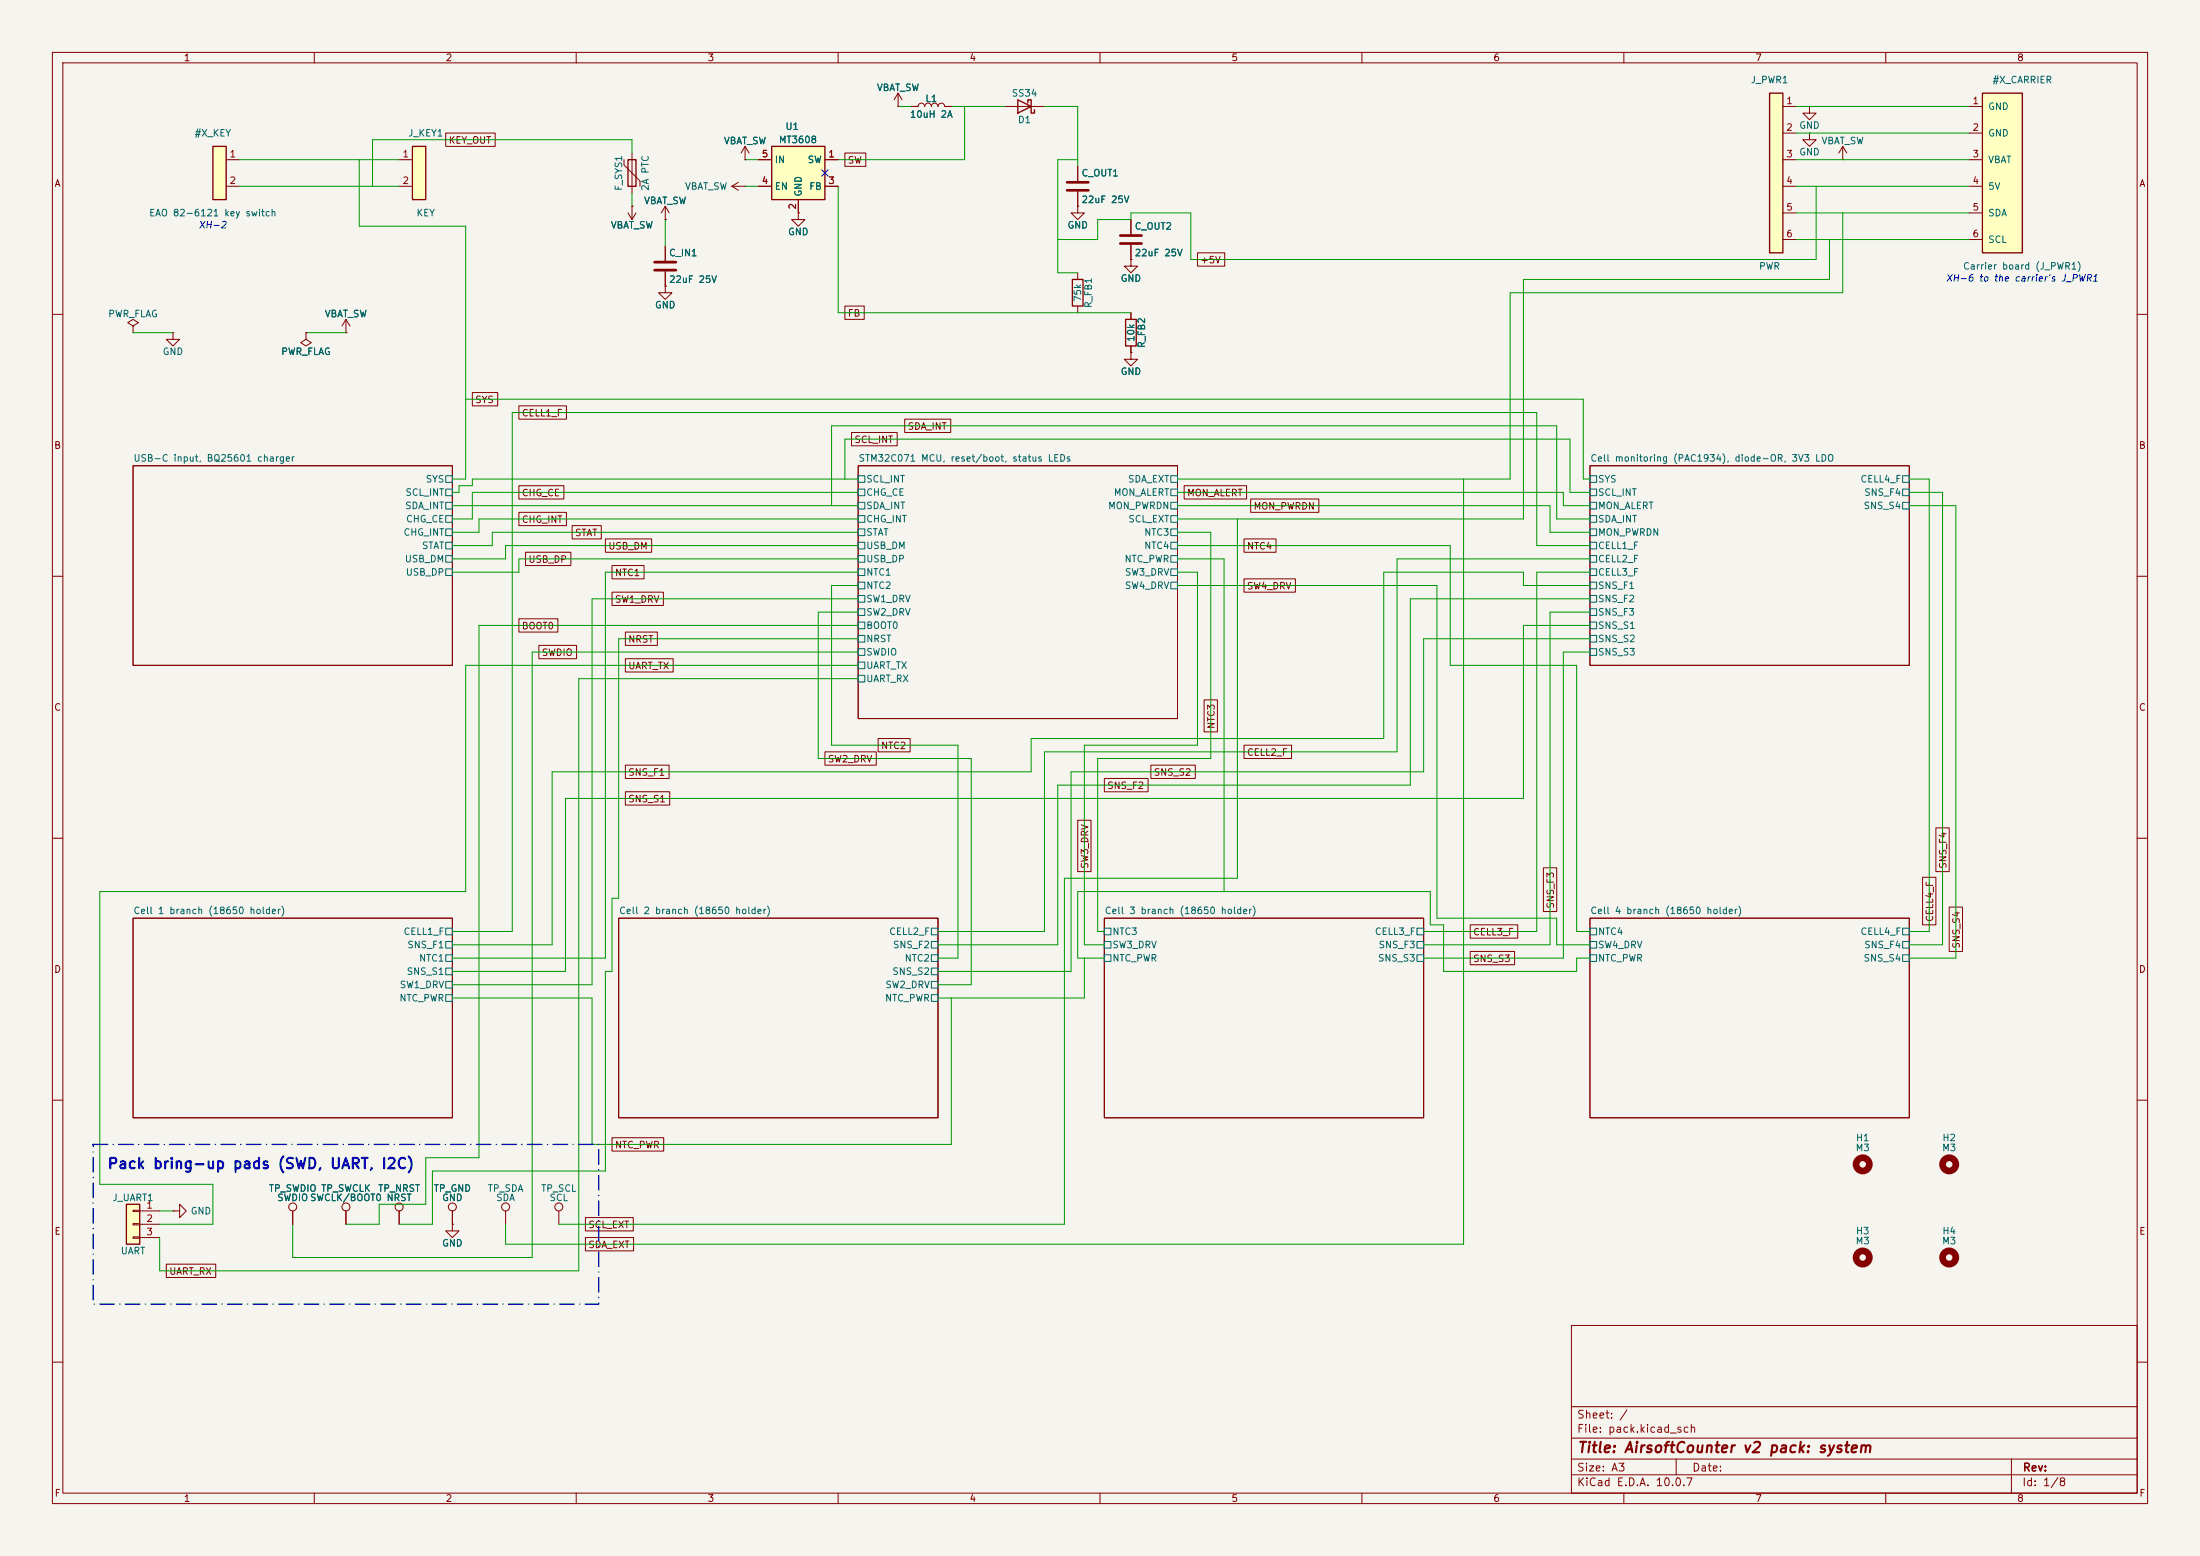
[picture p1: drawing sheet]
<svg xmlns="http://www.w3.org/2000/svg" width="420mm" height="297mm" viewBox="0 0 420 297" stroke-linecap="round" stroke-linejoin="round" font-family="sans-serif">
<path d="M0 0h420v297h-420z" fill="#f5f4ef" stroke="#f5f4ef" stroke-width=".19"/>
<g fill="none" stroke="#840000" stroke-width=".19">
<path d="M10 10h400v277h-400zM12 12h396v273h-396zM60 10v2M110 10v2M160 10v2M210 10v2M260 10v2M310 10v2M360 10v2M10 60h2M33 63.5v1.3h1.3l-1.3 1.2-1.3-1.2h1.3M33 63.5h.1"/>
<path d="M58.4 63.5v1.3l1 .6-1 .6-1-.6 1-.6M58.4 63.5h.1M408 60h2M25.4 88.9h61v38.1h-61zM163.8 88.9h61v48.3h-61zM303.5 88.9h61v38.1h-61zM10 110h2M408 110h2M10 160h2M408 160h2M25.4 175.3h61v38.1h-61zM118.1 175.3h61v38.1h-61z"/>
<path d="M210.8 175.3h61v38.1h-61zM303.5 175.3h61v38.1h-61zM10 210h2M408 210h2M300 253h108v32h-108zM10 260h2M300 278.5h108M300 274.5h108M300 268.5h108M320 278.5v3M384 278.5v6.5M408 260h2"/>
<path d="M60 285v2M110 285v2M160 285v2M210 285v2M260 285v2M300 281.5h108M310 285v2M360 285v2"/>
</g>
<g fill="none" stroke="#006464" stroke-width=".19">
<path d="M85.1 90.8h1.3v1.3h-1.3zM85.1 93.3h1.3v1.3h-1.3zM85.1 95.9h1.3v1.3h-1.3zM85.1 98.4h1.3v1.3h-1.3zM163.8 90.8h1.3v1.3h-1.3zM163.8 93.3h1.3v1.3h-1.3zM163.8 95.9h1.3v1.3h-1.3zM163.8 98.4h1.3v1.3h-1.3zM223.5 90.8h1.3v1.3h-1.3zM223.5 93.3h1.3v1.3h-1.3zM223.5 95.9h1.3v1.3h-1.3zM223.5 98.4h1.3v1.3h-1.3z"/>
<path d="M303.5 90.8h1.3v1.3h-1.3zM303.5 93.3h1.3v1.3h-1.3zM303.5 95.9h1.3v1.3h-1.3zM303.5 98.4h1.3v1.3h-1.3zM363.2 90.8h1.3v1.3h-1.3zM363.2 93.3h1.3v1.3h-1.3zM363.2 95.9h1.3v1.3h-1.3zM85.1 101h1.3v1.2h-1.3zM85.1 103.5h1.3v1.3h-1.3zM85.1 106h1.3v1.3h-1.3zM85.1 108.6h1.3v1.3h-1.3zM163.8 101h1.3v1.2h-1.3z"/>
<path d="M163.8 103.5h1.3v1.3h-1.3zM163.8 106h1.3v1.3h-1.3zM163.8 108.6h1.3v1.3h-1.3zM163.8 111.1h1.3v1.3h-1.3zM163.8 113.7h1.3v1.2h-1.3zM163.8 116.2h1.3v1.3h-1.3zM163.8 118.7h1.3v1.3h-1.3zM223.5 101h1.3v1.2h-1.3zM223.5 103.5h1.3v1.3h-1.3zM223.5 106h1.3v1.3h-1.3zM223.5 108.6h1.3v1.3h-1.3zM223.5 111.1h1.3v1.3h-1.3z"/>
<path d="M303.5 101h1.3v1.2h-1.3zM303.5 103.5h1.3v1.3h-1.3zM303.5 106h1.3v1.3h-1.3zM303.5 108.6h1.3v1.3h-1.3zM303.5 111.1h1.3v1.3h-1.3zM303.5 113.7h1.3v1.2h-1.3zM303.5 116.2h1.3v1.3h-1.3zM303.5 118.7h1.3v1.3h-1.3zM163.8 121.3h1.3v1.3h-1.3zM163.8 123.8h1.3v1.3h-1.3zM163.8 126.4h1.3v1.2h-1.3zM163.8 128.9h1.3v1.3h-1.3z"/>
<path d="M303.5 121.3h1.3v1.3h-1.3zM303.5 123.8h1.3v1.3h-1.3zM85.1 177.2h1.3v1.2h-1.3zM85.1 179.7h1.3v1.3h-1.3zM177.8 177.2h1.3v1.2h-1.3zM177.8 179.7h1.3v1.3h-1.3zM210.8 177.2h1.3v1.2h-1.3zM210.8 179.7h1.3v1.3h-1.3zM270.5 177.2h1.3v1.2h-1.3zM270.5 179.7h1.3v1.3h-1.3zM303.5 177.2h1.3v1.2h-1.3zM303.5 179.7h1.3v1.3h-1.3z"/>
<path d="M363.2 177.2h1.3v1.2h-1.3zM363.2 179.7h1.3v1.3h-1.3zM85.1 182.2h1.3v1.3h-1.3zM85.1 184.8h1.3v1.3h-1.3zM85.1 187.3h1.3v1.3h-1.3zM85.1 189.9h1.3v1.2h-1.3zM177.8 182.2h1.3v1.3h-1.3zM177.8 184.8h1.3v1.3h-1.3zM177.8 187.3h1.3v1.3h-1.3zM177.8 189.9h1.3v1.2h-1.3zM210.8 182.2h1.3v1.3h-1.3zM270.5 182.2h1.3v1.3h-1.3z"/>
<path d="M303.5 182.2h1.3v1.3h-1.3zM363.2 182.2h1.3v1.3h-1.3z"/>
</g>
<path d="M78.7 27.9h2.6v10.2h-2.6z" fill="#ffffc2"/>
<path d="M78.7 27.9h2.6v10.2h-2.6z" fill="none" stroke="#840000" stroke-width=".25"/>
<path d="M76.2 30.5h2.5M76.2 35.6h2.5" fill="none" stroke="#840000" stroke-width=".19"/>
<path d="M40.6 27.9h2.6v10.2h-2.6z" fill="#ffffc2"/>
<path d="M40.6 27.9h2.6v10.2h-2.6zM119.9 30.5h1.5v5.1h-1.5z" fill="none" stroke="#840000" stroke-width=".25"/>
<g fill="none" stroke="#840000" stroke-width=".19">
<path d="M43.2 30.5h2.5M43.2 35.6h2.5M119.1 30.5v1l3.1 3v1.1M120.6 39.4h.1M120.6 29.2v7.6M120.6 39.4v2.5M139.7 35.6h2.5M139.7 35.6l1.3 .7M141 34.8l-1.3 .8M142.2 30.5h.1M142.2 35.6h.1M142.2 27.9l-.7 1.3"/>
<path d="M142.2 27.9l.8 1.3M142.2 27.9v2.6M345.4 25.4v1.3h1.3l-1.3 1.2-1.2-1.2h1.2M345.4 25.4h.1M119.9 40.6l.7 1.3M121.4 40.6l-.8 1.3M127 54.6v1.3h1.3l-1.3 1.3-1.3-1.3h1.3M127 54.6h.1M127 47v2.8M127 51.8v2.8M152.4 40.6v1.3h1.3l-1.3 1.3-1.3-1.3h1.3M152.4 40.6h.1"/>
<path d="M25.4 62.2l1-.6-1-.6-1 .6 1 .6v1.3M25.4 63.5h.1M66 63.5h.1M66 61l-.7 1.2M66 61l.8 1.2M66 61v2.5"/>
</g>
<path d="M125 50h4M125 51.6h4" fill="none" stroke="#840000" stroke-width=".51"/>
<path d="M337.8 17.8h2.6v30.5h-2.6z" fill="#ffffc2"/>
<path d="M337.8 17.8h2.6v30.5h-2.6zM204.7 53.3h2.1v5.1h-2.1zM214.9 61h2v5h-2z" fill="none" stroke="#840000" stroke-width=".25"/>
<g fill="none" stroke="#840000" stroke-width=".19">
<path d="M205.7 39.4v1.2h1.3l-1.3 1.3-1.2-1.3h1.2M205.7 39.4h.1M205.7 31.8v2.7M205.7 36.6v2.8M340.4 20.3h2.5M340.4 25.4h2.5M340.4 30.5h2.5M340.4 35.6h2.5M205.7 52.1v1.2M205.7 58.4v1.3M215.9 49.5v1.3h1.3l-1.3 1.3-1.3-1.3h1.3M215.9 49.5h.1"/>
<path d="M215.9 41.9v2.8M215.9 46.7v2.8M215.9 59.7v1.3M340.4 40.6h2.5M340.4 45.7h2.5M215.9 67.3v1.3h1.3l-1.3 1.3-1.3-1.3h1.3M215.9 67.3h.1M215.9 66v1.3M86.4 233.7v1.2h1.2l-1.2 1.3-1.3-1.3h1.3M86.4 233.7h.1M96.5 231.1v2.6"/>
<circle cx="96.5" cy="230.4" r=".76"/>
</g>
<path d="M203.7 34.8h4.1M203.7 36.3h4.1M213.9 45h4M213.9 46.5h4" fill="none" stroke="#840000" stroke-width=".51"/>
<path d="M24.1 229.9h2.6v7.6h-2.6z" fill="#ffffc2"/>
<path d="M24.1 229.9h2.6v7.6h-2.6z" fill="none" stroke="#840000" stroke-width=".25"/>
<g fill="none" stroke="#840000" stroke-width=".19">
<path d="M127 39.4l-.8 1.2M127 39.4l.8 1.2M127 39.4v2.5M127 41.9h.1M25.4 231h1.3v.3h-1.3zM25.4 233.6h1.3v.2h-1.3zM25.4 236.1h1.3v.2h-1.3zM26.7 231.1h3.8M26.7 233.7h3.8M26.7 236.2h3.8M86.4 231.1v2.6M106.7 231.1v2.6"/>
<circle cx="86.4" cy="230.4" r=".76"/>
<circle cx="106.7" cy="230.4" r=".76"/>
</g>
<path d="M378.5 17.8h7.6v30.5h-7.6z" fill="#ffffc2"/>
<path d="M378.5 17.8h7.6v30.5h-7.6z" fill="none" stroke="#840000" stroke-width=".25"/>
<g fill="none" stroke="#840000" stroke-width=".19">
<path d="M171.4 17.8l-.7 1.3M171.4 17.8l.8 1.3M171.4 17.8v2.5M171.4 20.3h.1M174 20.3h1.3a.64 .64 0 0 1 .6-.6 .64 .64 0 0 1 .6 .6 .64 .64 0 0 1 .7-.6 .64 .64 0 0 1 .6 .6 .64 .64 0 0 1 .6-.6 .64 .64 0 0 1 .7 .6 .64 .64 0 0 1 .6-.6 .64 .64 0 0 1 .6 .6h1.3M345.4 20.3v1.3h1.3l-1.3 1.3-1.2-1.3h1.2M345.4 20.3h.1M351.8 30.5h.1M351.8 27.9l-.8 1.3M351.8 27.9l.8 1.3M351.8 27.9v2.6M375.9 20.3h2.6"/>
<path d="M375.9 25.4h2.6M375.9 30.5h2.6M375.9 35.6h2.6M375.9 40.6h2.6M375.9 45.7h2.6M33 231.1h1.3v-1.2l1.3 1.2-1.3 1.3v-1.3M33 231.1h.1M55.9 231.1v2.6M66 231.1v2.6M76.2 231.1v2.6"/>
<circle cx="55.9" cy="230.4" r=".76"/>
<circle cx="66" cy="230.4" r=".76"/>
<circle cx="76.2" cy="230.4" r=".76"/>
</g>
<circle cx="372.1" cy="240" r="1.27" fill="none" stroke="#840000" stroke-width="1.3"/>
<path d="M147.3 27.9h10.2v10.2h-10.2z" fill="#ffffc2"/>
<path d="M194.3 19.1l2.5 1.2-2.5 1.3zM196.2 19.7v-.6h.6v2.5h.7v-.6M147.3 27.9h10.2v10.2h-10.2z" fill="none" stroke="#840000" stroke-width=".25"/>
<g fill="none" stroke="#840000" stroke-width=".19">
<path d="M85.1 25.4h9.4v2.5h-9.4zM120.6 39.4h.1M142.2 30.5h.1M144.8 30.5h2.5M144.8 35.6h2.5M152.4 38.1v2.5M157.5 30.5h2.5M157.5 35.6h2.5M161.3 29.2h4v2.6h-4zM171.4 20.3h.1M174 20.3h1.3M180.3 20.3h1.3"/>
<path d="M191.8 20.3h7.6M205.7 39.4h.1M205.7 31.8v2.7M205.7 36.6v2.8M127 54.6h.1M127 41.9h.1M127 47v2.8M127 51.8v2.8M152.4 40.6h.1M161.3 58.4h3.7v2.6h-3.7zM215.9 49.5h.1M215.9 41.9v2.8"/>
<path d="M215.9 46.7v2.8M215.9 59.7v1.3M228.6 48.3h5.2v2.5h-5.2zM58.4 63.5h.1M66 63.5h.1M90.2 74.9h4.8v2.6h-4.8zM99.1 77.5h9v2.5h-9zM215.9 67.3h.1M215.9 66v1.3M99.1 97.8h9v2.5h-9zM99.1 92.7h8.6v2.6h-8.6zM162.6 82.5h8.7v2.6h-8.7z"/>
<path d="M172.7 80h8.8v2.6h-8.8zM226.1 92.7h11.9v2.6h-11.9zM238.8 95.2h13v2.6h-13zM99.1 118.1h7.4v2.6h-7.4zM100.3 105.4h8.7v2.6h-8.7zM109.2 100.3h5.6v2.6h-5.6zM115.6 102.9h8.8v2.5h-8.8zM116.8 107.9h6.2v2.6h-6.2zM116.8 113h9.8v2.6h-9.8zM237.5 102.9h6.1v2.5h-6.1zM237.5 110.5h9.8v2.5h-9.8zM102.9 123.2h7.2v2.5h-7.2z"/>
<path d="M119.4 125.7h9.1v2.6h-9.1zM119.4 120.6h6.1v2.6h-6.1zM229.9 133.6h2.5v6.1h-2.5zM119.4 146h8.3v2.6h-8.3zM119.4 151.1h8.5v2.6h-8.5zM157.5 143.5h9.8v2.6h-9.8zM167.6 141h6.2v2.5h-6.2zM205.7 156.6h2.6v9.8h-2.6zM210.8 148.6h8.4v2.5h-8.4zM219.7 146h8.5v2.6h-8.5zM237.5 142.2h9.1v2.6h-9.1zM369.6 158h2.5v8.4h-2.5z"/>
<path d="M280.7 176.5h9v2.6h-9zM294.6 165.6h2.6v8.4h-2.6zM367 167.5h2.6v9h-2.6zM372.1 173.1h2.6v8.5h-2.6zM280.7 181.6h8.4v2.6h-8.4zM116.8 217.2h9.9v2.5h-9.9zM55.9 231.1v2.6M66 231.1v2.6M76.2 231.1v2.6M86.4 233.7h.1M86.4 231.1v2.6M111.8 236.2h9.2v2.6h-9.2z"/>
<path d="M111.8 232.4h9.1v2.6h-9.1zM31.7 241.3h9.5v2.5h-9.5z"/>
</g>
<g fill="none" stroke="#840000" stroke-width="1.3">
<circle cx="355.6" cy="222.2" r="1.27"/>
<circle cx="372.1" cy="222.2" r="1.27"/>
<circle cx="355.6" cy="240" r="1.27"/>
</g>
<g fill="none" stroke="#009600" stroke-width=".19">
<path d="M45.7 35.6h30.5M45.7 30.5h30.5M68.6 30.5v12.7h20.3v48.2h-2.5M120.6 29.2v-2.5h-49.5v8.9M120.6 36.8v2.6M142.2 35.6h2.6M142.2 30.5h2.6M160 35.6v24.1h55.9M171.4 20.3h2.6M181.6 20.3h10.2M184.1 20.3v10.2h-24.1M199.4 20.3h6.3v11.5"/>
<path d="M205.7 30.5h-3.8v21.6h3.8M342.9 20.3h33M342.9 35.6h33M342.9 30.5h33M342.9 25.4h33M346.7 35.6v13.9h-119.4v-8.9h-11.4v1.3h-6.4v3.8h-7.6M127 41.9v5.1M342.9 40.6h33M342.9 45.7h33M349.2 45.7v7.6h-58.4v45.8h-66M351.8 40.6v15.3h-63.5v35.5h-63.5M25.4 63.5h7.6"/>
<path d="M58.4 63.5h7.6M88.9 76.2h213.4v15.2h1.2M86.4 96.5h77.4M158.7 96.5v-15.2h138.5v17.8h6.3M161.3 91.4v-7.6h138.4v10.2h3.8M163.8 91.4h-73.6v1.3h-2.6v1.3h-1.2M163.8 94h-73.6v5.1h-3.8M163.8 99.1h-72.4v2.5h-5M224.8 96.5h71.1v5.1h7.6M224.8 94h73.6v2.5h5.1M236.2 99.1v68.5h-33v66.1h-96.5M279.4 91.4v146.1h-182.9v-3.8"/>
<path d="M364.5 96.5h8.9v86.4h-8.9M364.5 94h6.3v86.3h-6.3M364.5 91.4h3.8v86.4h-3.8M163.8 109.2h-48.2v73.7h-29.2M163.8 111.8h-5.1v30.4h24.2v40.7h-3.8M163.8 101.6h-69.8v2.5h-7.6M163.8 104.1h-67.3v2.6h-10.1M163.8 106.7h-64.7v2.5h-12.7M163.8 116.8h-7.6v28h29.2v43.2h-6.3M163.8 119.4h-72.4v101.6h-10.1v8.9h-8.9v3.8h-6.4M163.8 114.3h-50.8v73.7h-26.6M224.8 111.8h49.5v63.5h22.9v5h6.3"/>
<path d="M224.8 101.6h6.3v43.2h-21.6v33h1.3M224.8 106.7h8.9v63.5M224.8 109.2h3.8v33h-21.6v38.1h3.8M224.8 104.1h52.1v22.9h24.1v50.8h2.5M303.5 104.1h-10.1v-25.4h-195.6v99.1h-11.4M303.5 116.8h-7.6v63.5h-24.1M303.5 109.2h-10.1v68.6h-21.6M303.5 106.7h-36.8v36.8h-67.3v34.3h-20.3M303.5 111.8h-12.7v-2.6h-26.6v31.8h-67.4v6.3h-91.4v33h-19M303.5 114.3h-34.3v35.6h-67.3v30.4h-22.8M303.5 119.4h-12.7v33h-182.9v33h-21.5M163.8 121.9h-45.7v49.6h-1.3v13.9h-1.2v38.1h-33.1v10.2h-6.3"/>
<path d="M163.8 127h-74.9v43.2h-69.9v55.9h21.6v7.6h-10.1M163.8 124.5h-62.2v115.5h-45.7v-6.3M163.8 129.5h-53.3v113.1h-80v-6.4M303.5 124.5h-5.1v58.4h-26.6M303.5 121.9h-31.7v25.4h-67.3v38.1h-25.4M86.4 190.5h26.6v27.9h68.6v-27.9M207 182.9v7.6h-27.9M210.8 182.9h-5.1v-12.7h67.3v6.3h2.6v8.9h25.4v-2.5h2.5M30.5 231.1h2.5"/>
</g>
<path d="M156.9 32.4l1.2 1.2M158.1 32.4l-1.2 1.2" fill="none" stroke="#000084" stroke-width=".19"/>
<path d="M17.8 218.4h96.5v30.5h-96.5z" fill="none" stroke="#0000c2" stroke-width=".25" stroke-dasharray="2.8 1 .1 1"/>
<text font-size="2" fill="#0000c2" x="20.4" y="223.6">Pack bring-up pads (SWD, UART, I2C)</text>
<text font-size="2" fill="#840000" x="301" y="277.8">Title: AirsoftCounter v2 pack: system</text>
<g font-size="1.5" fill="#840000">
<text x="300.9" y="273.8">File: pack.kicad_sch</text>
<text x="300.9" y="271.1">Sheet: /</text>
<text x="300.9" y="281.2">Size: A3</text>
<text x="322.9" y="281.2">Date:</text>
<text x="386" y="281.2">Rev:</text>
<text x="300.9" y="284">KiCad E.D.A. 10.0.7</text>
<text x="385.9" y="284">Id: 1/8</text>
</g>
<g font-size="1.3" fill="#840000">
<text x="35" y="12">1</text>
<text x="85" y="12">2</text>
<text x="135" y="12">3</text>
<text x="185" y="12">4</text>
<text x="235" y="12">5</text>
<text x="285" y="12">6</text>
<text x="335" y="12">7</text>
<text x="385" y="12">8</text>
<text x="85.5" y="27.7">KEY_OUT</text>
<text x="10.3" y="36">A</text>
<text x="161.7" y="31.5">SW</text>
<text x="408.3" y="36">A</text>
<text x="229" y="50.6">+5V</text>
<text x="161.7" y="60.7">FB</text>
<text x="90.6" y="77.3">SYS</text>
<text x="99.5" y="79.8">CELL1_F</text>
<text x="173.2" y="82.3">SDA_INT</text>
<text x="10.2" y="86">B</text>
<text x="163" y="84.9">SCL_INT</text>
<text x="408.2" y="86">B</text>
<text x="99.5" y="95">CHG_CE</text>
<text x="226.5" y="95">MON_ALERT</text>
<text x="99.5" y="100.1">CHG_INT</text>
<text x="239.2" y="97.6">MON_PWRDN</text>
<text x="100.8" y="107.7">USB_DP</text>
<text x="109.7" y="102.7">STAT</text>
<text x="116" y="105.2">USB_DM</text>
<text x="237.9" y="105.2">NTC4</text>
<text x="117.3" y="110.3">NTC1</text>
<text x="237.9" y="112.8">SW4_DRV</text>
<text x="117.3" y="115.4">SW1_DRV</text>
<text x="99.5" y="120.4">BOOT0</text>
<text x="103.3" y="125.5">SWDIO</text>
<text x="119.8" y="123">NRST</text>
<text x="119.8" y="128.1">UART_TX</text>
<text x="10.2" y="136">C</text>
<text x="408.2" y="136">C</text>
<text x="168.1" y="143.3">NTC2</text>
<text x="232.2" y="139.3" transform="rotate(-90 232.2 139.3)">NTC3</text>
<text x="119.8" y="148.4">SNS_F1</text>
<text x="157.9" y="145.8">SW2_DRV</text>
<text x="220.2" y="148.4">SNS_S2</text>
<text x="237.9" y="144.6">CELL2_F</text>
<text x="119.8" y="153.5">SNS_S1</text>
<text x="211.3" y="150.9">SNS_F2</text>
<text x="208.1" y="165.9" transform="rotate(-90 208.1 165.9)">SW3_DRV</text>
<text x="371.9" y="165.9" transform="rotate(-90 371.9 165.9)">SNS_F4</text>
<text x="297" y="173.5" transform="rotate(-90 297 173.5)">SNS_F3</text>
<text x="281.1" y="178.9">CELL3_F</text>
<text x="369.4" y="176.1" transform="rotate(-90 369.4 176.1)">CELL4_F</text>
<text x="10.2" y="186">D</text>
<text x="281.1" y="183.9">SNS_S3</text>
<text x="374.4" y="181.2" transform="rotate(-90 374.4 181.2)">SNS_S4</text>
<text x="408.2" y="186">D</text>
<text x="117.3" y="219.5">NTC_PWR</text>
<text x="10.3" y="236">E</text>
<text x="112.2" y="238.5">SDA_EXT</text>
<text x="112.2" y="234.7">SCL_EXT</text>
<text x="408.3" y="236">E</text>
<text x="32.2" y="243.6">UART_RX</text>
<text x="10.3" y="286">F</text>
<text x="35" y="287">1</text>
<text x="85" y="287">2</text>
<text x="135" y="287">3</text>
<text x="185" y="287">4</text>
<text x="235" y="287">5</text>
<text x="285" y="287">6</text>
<text x="335" y="287">7</text>
<text x="385" y="287">8</text>
<text x="408.3" y="286">F</text>
</g>
<g font-size="1.3" fill="#006464">
<text x="167.3" y="17.7">VBAT_SW</text>
<text x="334.1" y="16.2">J_PWR1</text>
<text x="380.3" y="16.2">#X_CARRIER</text>
<text x="173.6" y="22.8">10uH 2A</text>
<text x="176.6" y="19.8">L1</text>
<text x="193" y="18.7">SS34</text>
<text x="194.2" y="23.8">D1</text>
<text x="379.4" y="21.3">GND</text>
<text x="37" y="26.4">#X_KEY</text>
<text x="77.8" y="26.4">J_KEY1</text>
<text x="138.1" y="27.8">VBAT_SW</text>
<text x="148.6" y="27.6">MT3608</text>
<text x="149.8" y="25.1">U1</text>
<text x="343.4" y="30">GND</text>
<text x="343.4" y="24.9">GND</text>
<text x="347.6" y="27.8">VBAT_SW</text>
<text x="379.4" y="26.4">GND</text>
<text x="147.8" y="31.4">IN</text>
<text x="154.1" y="31.4">SW</text>
<text x="206.4" y="34">C_OUT1</text>
<text x="379.4" y="31.4">VBAT</text>
<text x="28.4" y="41.6">EAO 82-6121 key switch</text>
<text x="79.4" y="41.6">KEY</text>
<text x="119.1" y="36.5" transform="rotate(-90 119.1 36.5)">F_SYS1</text>
<text x="122.9" y="39.3">VBAT_SW</text>
<text x="124.2" y="36.5" transform="rotate(-90 124.2 36.5)">2A PTC</text>
<text x="130.7" y="36.5">VBAT_SW</text>
<text x="147.8" y="36.5">EN</text>
<text x="153.4" y="37.6" transform="rotate(-90 153.4 37.6)">GND</text>
<text x="154.4" y="36.5">FB</text>
<text x="206.4" y="39.1">22uF 25V</text>
<text x="379.4" y="36.5">5V</text>
<text x="379.4" y="41.6">SDA</text>
<text x="116.5" y="43.9">VBAT_SW</text>
<text x="150.3" y="45.2">GND</text>
<text x="203.7" y="43.9">GND</text>
<text x="216.5" y="44.1">C_OUT2</text>
<text x="379.4" y="46.7">SCL</text>
<text x="127.6" y="49.2">C_IN1</text>
<text x="216.5" y="49.2">22uF 25V</text>
<text x="335.7" y="51.8">PWR</text>
<text x="374.6" y="51.8">Carrier board (J_PWR1)</text>
<text x="124.9" y="59.2">GND</text>
<text x="127.6" y="54.3">22uF 25V</text>
<text x="206.7" y="57.7" transform="rotate(-90 206.7 57.7)">75k</text>
<text x="208.7" y="58.9" transform="rotate(-90 208.7 58.9)">R_FB1</text>
<text x="213.8" y="54.1">GND</text>
<text x="20.6" y="60.9">PWR_FLAG</text>
<text x="61.9" y="60.9">VBAT_SW</text>
<text x="216.9" y="65.4" transform="rotate(-90 216.9 65.4)">10k</text>
<text x="31" y="68.1">GND</text>
<text x="53.6" y="68.1">PWR_FLAG</text>
<text x="213.8" y="71.9">GND</text>
<text x="218.9" y="66.5" transform="rotate(-90 218.9 66.5)">R_FB2</text>
<text x="25.4" y="88.4">USB-C input, BQ25601 charger</text>
<text x="163.8" y="88.4">STM32C071 MCU, reset/boot, status LEDs</text>
<text x="303.5" y="88.4">Cell monitoring (PAC1934), diode-OR, 3V3 LDO</text>
<text x="77.3" y="94.9">SCL_INT</text>
<text x="81.2" y="92.4">SYS</text>
<text x="165.3" y="92.4">SCL_INT</text>
<text x="165.3" y="94.9">CHG_CE</text>
<text x="212.5" y="94.9">MON_ALERT</text>
<text x="215.2" y="92.4">SDA_EXT</text>
<text x="305" y="92.4">SYS</text>
<text x="305" y="94.9">SCL_INT</text>
<text x="355.1" y="92.4">CELL4_F</text>
<text x="355.8" y="94.9">SNS_F4</text>
<text x="77.2" y="97.5">SDA_INT</text>
<text x="77.4" y="100">CHG_CE</text>
<text x="165.3" y="97.5">SDA_INT</text>
<text x="165.3" y="100">CHG_INT</text>
<text x="211.4" y="97.5">MON_PWRDN</text>
<text x="215.3" y="100">SCL_EXT</text>
<text x="305" y="97.5">MON_ALERT</text>
<text x="305" y="100">SDA_INT</text>
<text x="355.7" y="97.5">SNS_S4</text>
<text x="76.9" y="102.6">CHG_INT</text>
<text x="77.2" y="107.6">USB_DM</text>
<text x="80.4" y="105.1">STAT</text>
<text x="165.3" y="102.6">STAT</text>
<text x="165.3" y="105.1">USB_DM</text>
<text x="165.3" y="107.6">USB_DP</text>
<text x="214.6" y="107.6">NTC_PWR</text>
<text x="218.3" y="102.6">NTC3</text>
<text x="218.3" y="105.1">NTC4</text>
<text x="305" y="102.6">MON_PWRDN</text>
<text x="305" y="105.1">CELL1_F</text>
<text x="305" y="107.6">CELL2_F</text>
<text x="77.4" y="110.2">USB_DP</text>
<text x="165.3" y="110.2">NTC1</text>
<text x="165.3" y="112.7">NTC2</text>
<text x="214.6" y="110.2">SW3_DRV</text>
<text x="214.6" y="112.7">SW4_DRV</text>
<text x="305" y="110.2">CELL3_F</text>
<text x="305" y="112.7">SNS_F1</text>
<text x="165.3" y="115.3">SW1_DRV</text>
<text x="165.3" y="117.8">SW2_DRV</text>
<text x="305" y="115.3">SNS_F2</text>
<text x="305" y="117.8">SNS_F3</text>
<text x="165.3" y="120.3">BOOT0</text>
<text x="165.3" y="122.9">NRST</text>
<text x="165.3" y="125.4">SWDIO</text>
<text x="305" y="120.3">SNS_S1</text>
<text x="305" y="122.9">SNS_S2</text>
<text x="305" y="125.4">SNS_S3</text>
<text x="165.3" y="128">UART_TX</text>
<text x="165.3" y="130.5">UART_RX</text>
<text x="25.4" y="174.8">Cell 1 branch (18650 holder)</text>
<text x="76.9" y="178.8">CELL1_F</text>
<text x="118.1" y="174.8">Cell 2 branch (18650 holder)</text>
<text x="169.6" y="178.8">CELL2_F</text>
<text x="210.8" y="174.8">Cell 3 branch (18650 holder)</text>
<text x="212.3" y="178.8">NTC3</text>
<text x="262.4" y="178.8">CELL3_F</text>
<text x="303.5" y="174.8">Cell 4 branch (18650 holder)</text>
<text x="305" y="178.8">NTC4</text>
<text x="355.1" y="178.8">CELL4_F</text>
<text x="77.7" y="181.3">SNS_F1</text>
<text x="79.9" y="183.8">NTC1</text>
<text x="170.4" y="181.3">SNS_F2</text>
<text x="172.6" y="183.8">NTC2</text>
<text x="212.3" y="181.3">SW3_DRV</text>
<text x="212.3" y="183.8">NTC_PWR</text>
<text x="263" y="183.8">SNS_S3</text>
<text x="263.1" y="181.3">SNS_F3</text>
<text x="305" y="181.3">SW4_DRV</text>
<text x="305" y="183.8">NTC_PWR</text>
<text x="355.7" y="183.8">SNS_S4</text>
<text x="355.8" y="181.3">SNS_F4</text>
<text x="76.1" y="191.5">NTC_PWR</text>
<text x="76.2" y="188.9">SW1_DRV</text>
<text x="77.5" y="186.4">SNS_S1</text>
<text x="168.9" y="191.5">NTC_PWR</text>
<text x="168.9" y="188.9">SW2_DRV</text>
<text x="170.2" y="186.4">SNS_S2</text>
<text x="354.1" y="220">M3</text>
<text x="354.2" y="218.1">H1</text>
<text x="370.7" y="220">M3</text>
<text x="370.7" y="218.1">H2</text>
<text x="51.2" y="227.8">TP_SWDIO TP_SWCLK</text>
<text x="72.1" y="227.8">TP_NRST</text>
<text x="82.7" y="227.8">TP_GND</text>
<text x="93" y="227.8">TP_SDA</text>
<text x="103.2" y="227.8">TP_SCL</text>
<text x="21.4" y="229.6">J_UART1</text>
<text x="36.3" y="232.1">GND</text>
<text x="52.8" y="229.6">SWDIOSWCLK/BOOT0 NRST</text>
<text x="84.3" y="229.6">GND</text>
<text x="94.6" y="229.6">SDA</text>
<text x="104.8" y="229.6">SCL</text>
<text x="22.9" y="239.7">UART</text>
<text x="84.3" y="238.2">GND</text>
<text x="354.1" y="237.8">M3</text>
<text x="354.2" y="235.9">H3</text>
<text x="370.7" y="237.8">M3</text>
<text x="370.7" y="235.9">H4</text>
</g>
<g font-size="1.3" fill="#a90000">
<text x="340.9" y="20.2">1</text>
<text x="376.5" y="20.2">1</text>
<text x="340.9" y="25.3">2</text>
<text x="376.5" y="25.3">2</text>
<text x="43.7" y="30.3">1</text>
<text x="43.7" y="35.4">2</text>
<text x="76.7" y="30.3">1</text>
<text x="76.7" y="35.4">2</text>
<text x="145.3" y="35.4">4</text>
<text x="145.3" y="30.3">5</text>
<text x="158" y="30.3">1</text>
<text x="158" y="35.4">3</text>
<text x="340.9" y="30.3">3</text>
<text x="340.9" y="35.4">4</text>
<text x="376.5" y="30.3">3</text>
<text x="376.5" y="35.4">4</text>
<text x="152.3" y="40.1" transform="rotate(-90 152.3 40.1)">2</text>
<text x="340.9" y="40.5">5</text>
<text x="376.5" y="40.5">5</text>
<text x="340.9" y="45.6">6</text>
<text x="376.5" y="45.6">6</text>
<text x="27.8" y="231">1</text>
<text x="27.8" y="233.5">2</text>
<text x="27.8" y="236.1">3</text>
</g>
<g font-size="1.3" fill="#0000c2">
<text x="37.8" y="43.9">XH-2</text>
<text x="371.4" y="54.1">XH-6 to the carrier's J_PWR1</text>
</g>
</svg>
